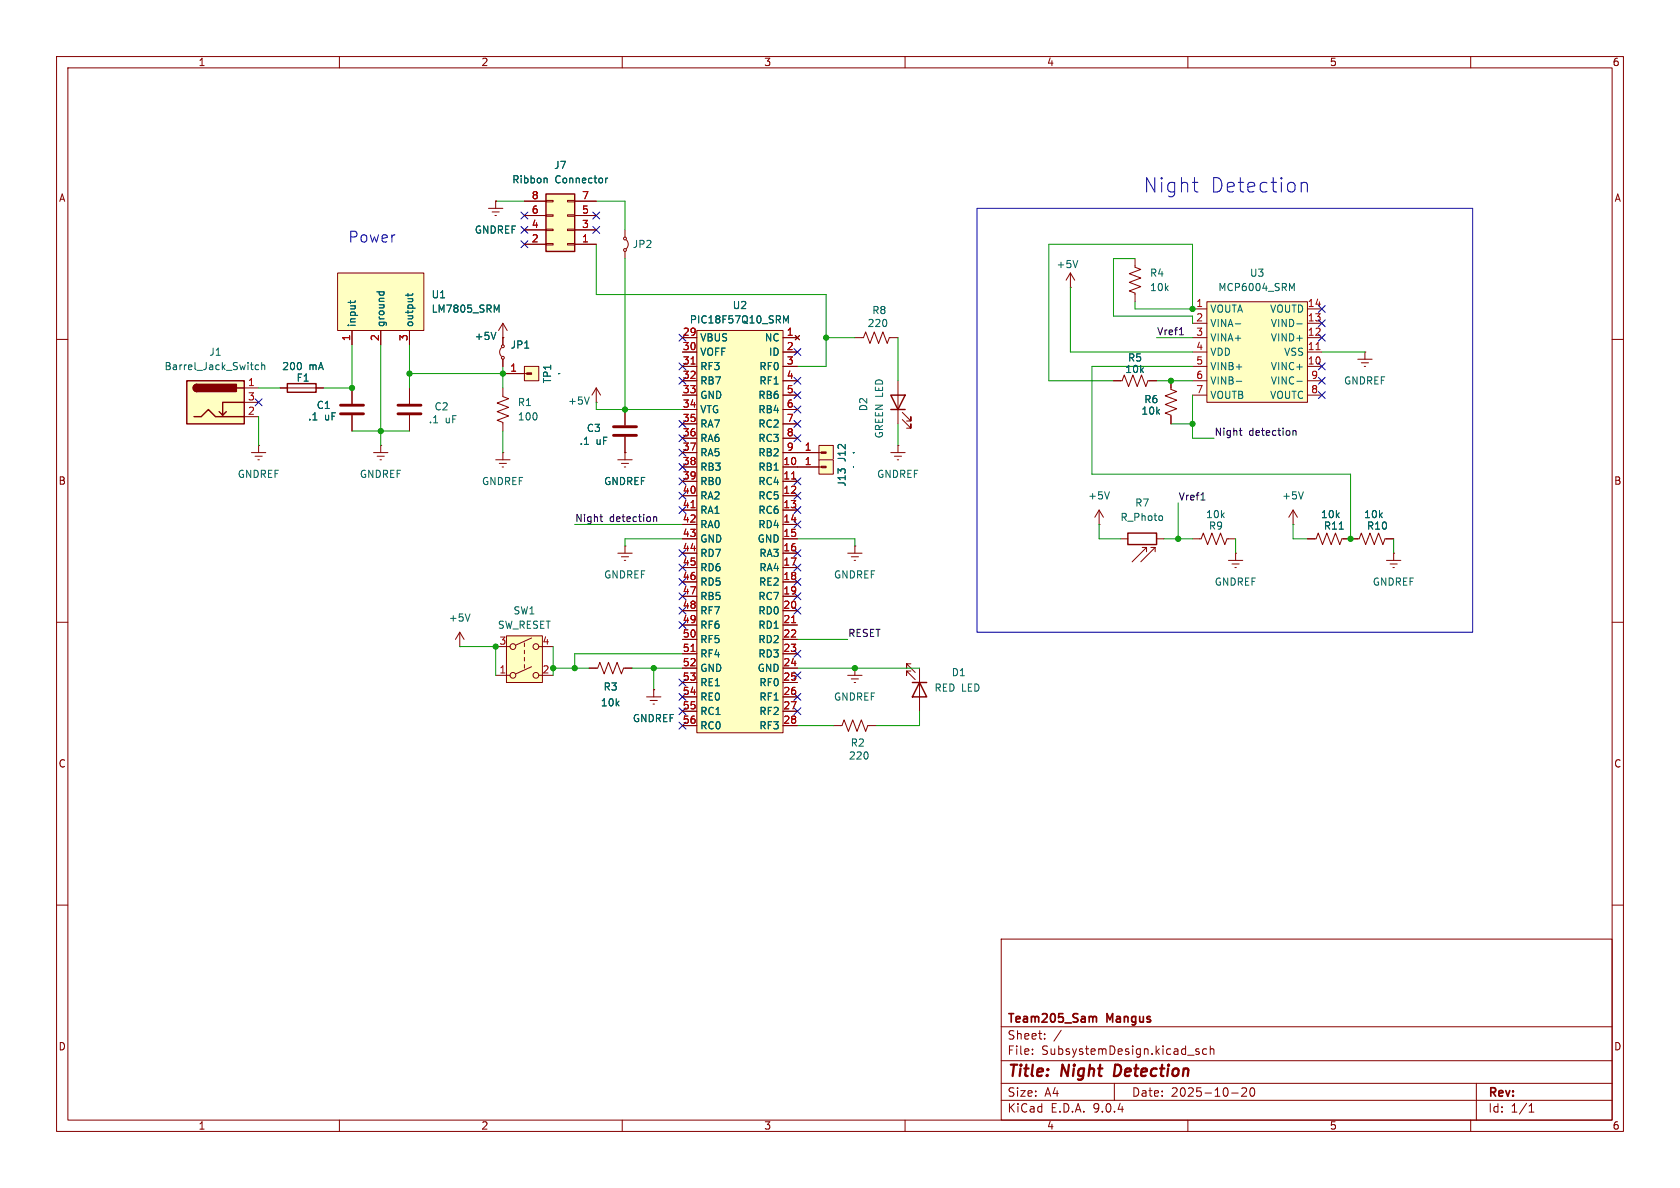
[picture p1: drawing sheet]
<svg xmlns="http://www.w3.org/2000/svg" width="297mm" height="210mm" viewBox="0 0 297 210" stroke-linecap="round" stroke-linejoin="round" font-family="sans-serif">
<g fill="none" stroke="#840000" stroke-width=".18">
<path d="M10 10h277v190h-277zM12 12h273v186h-273zM60 10v2M110 10v2M160 10v2M210 10v2M260 10v2M10 60h2M285 60h2M198.1 95.3h1.3M201.9 96.8h.8M202.7 96.8l-2.5 2.5"/>
<path d="M202.7 96.8v.7M203.5 96.8h.7M204.2 96.8l-2.5 2.5M204.2 96.8v.7M204.5 95.3h1.2M228.6 92.7h.1M228.6 90.2l-.8 1.2M228.6 90.2l.8 1.2M228.6 90.2v2.5M10 110h2M285 110h2M147.3 128.3h1.5l.4-1 .8 2 .7-2 .8 2 .8-2 .7 2 .4-1h1.5"/>
<path d="M10 160h2M177 166h108v32h-108zM285 160h2M60 198v2M110 198v2M160 198v2M177 194.5h108M177 191.5h108M177 187.5h108M177 181.5h108M182.5 186.3v.1M182.5 185.5v.1"/>
<path d="M184.7 183.6v.1M184.7 182.8v.1M187.6 182.1l-1.3 2M197 191.5v3M210 198v2M212 185.5l-.4-.1-.2 .2 .1 .2 .5 .2v.3h-.6M213.3 185.5l-.4-.1-.3 .3v.4l.1 .2h.6M214 185.5l.2-.1 .3 .1 .1 .9M214 184.9v1.5M217.7 193.2h1.2M219.5 192.4l.6-.1 .2 .1 .1 .3-.9 1.1h.9M221.1 192.4l.2-.1a.81 .81 0 0 1 .6 .6 .81 .81 0 0 1-.3 .8l-.1 .1a.81 .81 0 0 1-.4-1.4z"/>
<path d="M260 198v2M261 191.5v6.5M270.3 196.6h.9M270.3 195.5l.4-.4v1.5"/>
</g>
<path d="M197.2 188.2l-.3 2h.5" fill="none" stroke="#840000" stroke-width=".4"/>
<path d="M193 179.7l.2 .2M193.2 179.9v.8M193.2 179.9l.2-.2 .4 .1v.9" fill="none" stroke="#840000" stroke-width=".3"/>
<path d="M199.4 94.2h5.1v2.1h-5.1z" fill="none" stroke="#840000" stroke-width=".25"/>
<path d="M205.4 91.2l.1 .2-.1 .6M230.4 86.9l-.4 1.3" fill="none" stroke="#006464" stroke-width=".18"/>
<path d="M96.5 34.3h5.1v10.2h-5.1z" fill="#ffffc2"/>
<path d="M96.5 34.3h5.1v10.2h-5.1z" fill="none" stroke="#840000" stroke-width=".25"/>
<g fill="none" stroke="#840000" stroke-width=".18">
<path d="M92.7 38.1h3.8M92.7 35.6h3.8M96.5 38h1.3v.2h-1.3zM96.5 35.4h1.3v.3h-1.3zM100.3 38h1.3v.2h-1.3zM100.3 35.4h1.3v.3h-1.3zM101.6 38.1h3.8M101.6 35.6h3.8M92.7 43.2h3.8M92.7 40.6h3.8M96.5 43.1h1.3v.2h-1.3zM96.5 40.5h1.3v.3h-1.3z"/>
<path d="M100.3 43.1h1.3v.2h-1.3zM100.3 40.5h1.3v.3h-1.3zM101.6 43.2h3.8M101.6 40.6h3.8"/>
</g>
<path d="M96.6 31.5l.1 .2v.6M107.1 31.5v.8M107.4 31.5l-.3 .2" fill="none" stroke="#006464" stroke-width=".18"/>
<path d="M123.2 58.4h15.2v71.1h-15.2z" fill="#ffffc2"/>
<g fill="none" stroke="#840000" stroke-width=".18">
<path d="M86.4 36.8h2.5M87 37.5h1.3M87.5 38.1h.3M87.6 35.6h.1M87.6 35.6v1.2M120.6 59.7h2.6M123.2 58.4h15.2v71.1h-15.2zM138.4 59.7h2.6M140.6 59.3l.8 .8M141.4 59.3l-.8 .8M120.6 62.2h2.6M120.6 64.8h2.6"/>
<path d="M120.6 67.3h2.6M120.6 69.9h2.6M120.6 72.4h2.6M120.6 74.9h2.6M120.6 77.5h2.6M138.4 62.2h2.6M138.4 64.8h2.6M138.4 67.3h2.6M138.4 69.9h2.6M138.4 72.4h2.6M138.4 74.9h2.6M138.4 77.5h2.6"/>
<path d="M240 63.5h2.6M240.7 64.1h1.2M241.2 64.8h.2M241.3 62.2h.1M241.3 62.2v1.3M120.6 80h2.6M120.6 82.6h2.6M120.6 85.1h2.6M120.6 87.6h2.6M120.6 90.2h2.6M120.6 92.7h2.6M120.6 95.3h2.6"/>
<path d="M120.6 97.8h2.6M138.4 80h2.6M138.4 82.6h2.6M138.4 85.1h2.6M138.4 87.6h2.6M138.4 90.2h2.6M138.4 92.7h2.6M138.4 95.3h2.6M138.4 97.8h2.6M120.6 100.3h2.6M120.6 102.9h2.6M120.6 105.4h2.6"/>
<path d="M120.6 108h2.6M120.6 110.5h2.6M120.6 113h2.6M120.6 115.6h2.6M120.6 118.1h2.6M138.4 100.3h2.6M138.4 102.9h2.6M138.4 105.4h2.6M138.4 108h2.6M138.4 110.5h2.6M138.4 113h2.6M138.4 115.6h2.6"/>
<path d="M138.4 118.1h2.6M120.6 120.7h2.6M120.6 123.2h2.6M120.6 125.7h2.6M120.6 128.3h2.6M138.4 120.7h2.6M138.4 123.2h2.6M138.4 125.7h2.6M138.4 128.3h2.6"/>
</g>
<path d="M122.2 64.4h.7M122.2 89.8h.7M139.9 84.7h.8M122.2 115.2h.7M139.9 110.1h.8" fill="none" stroke="#a90000" stroke-width=".18"/>
<path d="M138.5 55.8l.4 .9 .5-.9v1.3" fill="none" stroke="#006464" stroke-width=".18"/>
<path d="M213.4 53.3h17.7v17.8h-17.7z" fill="#ffffc2"/>
<g fill="none" stroke="#840000" stroke-width=".18">
<path d="M210.8 59.7h2.6M210.8 57.2h2.6M210.8 54.6h2.6M213.4 53.3h17.7v17.8h-17.7zM231.1 59.7h2.6M231.1 57.2h2.6M231.1 54.6h2.6M210.8 69.9h2.6M210.8 67.3h2.6M210.8 64.8h2.6M210.8 62.2h2.6M231.1 69.9h2.6"/>
<path d="M231.1 67.3h2.6M231.1 64.8h2.6M231.1 62.2h2.6"/>
</g>
<path d="M218.4 57.2h1M228.4 51l.4-.9v1.3M229.3 57.2h.9M218.6 67.4h.9M229.3 67.4h.9" fill="none" stroke="#006464" stroke-width=".18"/>
<path d="M232.7 61.8h.7" fill="none" stroke="#a90000" stroke-width=".18"/>
<path d="M89.5 112.4h6.4v8.3h-6.4z" fill="#ffffc2"/>
<g fill="none" stroke="#840000" stroke-width=".18">
<path d="M88.9 59.7h.1M88.9 57.2v2.5M88.9 57.2l-.8 1.2M88.9 57.2l.8 1.2M189.2 50.8h.1M189.2 48.3l-.7 1.2M189.2 48.3l.8 1.2M189.2 48.3v2.5M200.7 45.7v1.5l1 .4-2.1 .8 2.1 .7-2.1 .8 2.1 .8-2.1 .7 1.1 .4v1.5M196.8 67.3h1.6l.4-1 .7 2 .8-2 .7 2 .8-2 .8 2 .3-1h1.6M207 67.3v1.5l1 .4-2 .8 2 .7-2 .8 2 .8-2 .7 1 .4v1.5M87.6 81.3h2.6"/>
<path d="M88.3 81.9h1.2M88.8 82.6h.2M88.9 80h.1M88.9 80v1.3M109.2 97.8h2.6M109.2 81.3h2.6M109.9 98.4h1.2M109.9 81.9h1.2M110.4 99.1h.2M110.4 82.6h.2M110.5 96.5h.1M110.5 80h.1"/>
<path d="M110.5 80v1.3M110.5 96.5v1.3M149.9 97.8h2.5M150.5 98.4h1.3M151 99.1h.3M151.1 96.5h.1M151.1 96.5v1.3M194.3 92.7h.1M194.3 90.2l-.8 1.2M194.3 90.2l.8 1.2M194.3 90.2v2.5M210.8 95.3h1.5l.4-1.1 .8 2.1 .7-2.1 .8 2.1 .8-2.1 .7 2.1 .4-1h1.5"/>
<path d="M217.2 99.1h2.5M217.8 99.7h1.3M218.4 97.8h.1M218.4 97.8v1.3M231.1 95.3h1.6l.3-1.1 .8 2.1 .8-2.1 .7 2.1 .8-2.1 .8 2.1 .3-1h3.1l.4-1.1 .7 2.1 .8-2.1 .8 2.1 .7-2.1 .8 2.1 .4-1h1.5M245.1 99.1h2.5M245.7 99.7h1.3M246.4 97.8h.1M246.4 97.8v1.3M81.3 114.3h.1M81.3 111.8l-.8 1.2M81.3 111.8l.7 1.2"/>
<path d="M81.3 111.8v2.5M87.6 114.3h2.6M87.6 119.4h2.6M89.5 112.4h6.4v8.3h-6.4zM92.7 113.7v.6M92.7 114.9v.7M92.7 116.2v.6M92.7 117.5v.6M94 112.8l-2.8 1.2M94 117.9l-2.8 1.2M95.2 114.3h2.6M95.2 119.4h2.6"/>
<path d="M104.1 118.1h1.6l.3-1 .8 2 .8-2 .7 2 .8-2 .8 2 .3-1h1.6M149.9 119.4h2.5M151.1 118.1h.1M151.1 118.1v1.3M218.3 100.3h.3M246.3 100.3h.2M114.3 123.2h2.5M114.9 123.8h1.3M115.4 124.5h.3M115.6 121.9h.1M115.6 121.9v1.3M150.5 120h1.3"/>
<path d="M151 120.7h.3"/>
<circle cx="90.7" cy="119.4" r=".51"/>
<circle cx="90.7" cy="114.3" r=".51"/>
<circle cx="94.7" cy="114.3" r=".51"/>
<circle cx="94.7" cy="119.4" r=".51"/>
</g>
<path d="M87.7 58.7l-.5 1.3M190.5 46l-.4 1.3M196.1 86.9l-.4 1.3M236.8 93.5h.7M83.1 108.5l-.4 1.3" fill="none" stroke="#006464" stroke-width=".18"/>
<path d="M144.8 78.7h2.5v2.6h-2.5z" fill="#ffffc2"/>
<path d="M151.1 59.7h1.6l.3-1 .8 2 .8-2 .7 2 .8-2 .7 2 .4-1h1.5M144.8 78.7h2.5v2.6h-2.5zM158.7 67.3v7.6M159.5 74.2l1.5 1.5v-.8v.8h-.7M159.5 72.9l1.5 1.5v-.7v.7h-.7M141 80h4.2" fill="none" stroke="#840000" stroke-width=".18"/>
<path d="M145.2 79.9h.8v.2h-.8z" fill="#840000" stroke="#840000" stroke-width=".18"/>
<path d="M150.9 80h.1" fill="none" stroke="#006464" stroke-width=".18"/>
<path d="M157.5 69.9h2.5l-1.3 2.5zM157.5 72.4h2.5" fill="none" stroke="#840000" stroke-width=".25"/>
<path d="M144.8 81.3h2.5v2.5h-2.5z" fill="#ffffc2"/>
<g fill="none" stroke="#840000" stroke-width=".18">
<path d="M88.9 59.7v1.3M72.4 68.6v2.8M72.4 73.4v2.8M88.6 61.5a1.08 1.08 0 0 0 0 1.5M88.9 63.5v1.3M110.5 72.4v2.8M110.5 77.2v2.8M158.7 78.7h.1M158.7 78.7v1.3M141 82.6h4.2M144.8 81.3h2.5v2.5h-2.5zM157.5 80h2.5"/>
<path d="M158.1 80.6h1.3M158.6 81.3h.3"/>
<circle cx="88.9" cy="61.2" r=".25"/>
<circle cx="88.9" cy="63.2" r=".25"/>
</g>
<path d="M145.2 82.4h.8v.3h-.8z" fill="#840000" stroke="#840000" stroke-width=".18"/>
<path d="M150.9 82.5v.1" fill="none" stroke="#006464" stroke-width=".18"/>
<path d="M70.4 71.6h4M70.4 73.2h4M108.5 75.4h4M108.5 77h4" fill="none" stroke="#840000" stroke-width=".51"/>
<path d="M59.7 48.3h15.2v10.1h-15.2z" fill="#ffffc2"/>
<path d="M59.7 48.3h15.2v10.1h-15.2zM62.2 58.4v2.6M67.3 58.4v2.6M72.4 58.4v2.6M45.7 78.7h.1M45.7 78.7v1.3M44.4 80h2.6M45.1 80.6h1.3M45.6 81.3h.2" fill="none" stroke="#840000" stroke-width=".18"/>
<path d="M62 53.2v.4M62.8 53.2l-.2 .3h-1.1M66.6 51.6h1.3M67.1 51.6l-.1 .3M67.8 51.6l.1 .3M72.1 51.9v.5M73 51.9l-.2 .3h-1.1M87.8 54.8l.4-.9v1.3" fill="none" stroke="#006464" stroke-width=".18"/>
<path d="M33 67.3h10.2v7.6h-10.2z" fill="#ffffc2"/>
<path d="M33 67.3h10.2v7.6h-10.2zM34.3 73.7h1.3l1.2-1.3 1.3 1.3h5.1M34.8 67.9a.64 .64 0 0 0-.6 .7 .64 .64 0 0 0 .6 .6M40 72.8l-.6 .6M41.9 68.6h1.3M43.2 71.1h-3.8v2.3l-.7-.6M50.8 67.8h5.1v1.5h-5.1zM161.3 120.7h2.5M162.6 120.7l1.2 2.5h-2.5z" fill="none" stroke="#840000" stroke-width=".25"/>
<g fill="#840000" stroke="#840000" stroke-width=".25">
<path d="M34.3 68.1l.5-.2v1.3a.63 .63 0 0 1-.6-.4 .63 .63 0 0 1 .1-.7z"/>
<path d="M34.8 67.9h7v1.3h-7z"/>
</g>
<g fill="none" stroke="#840000" stroke-width=".18">
<path d="M110.5 40.6v1.3M110.5 44.5v1.2M110.7 42.4a1.08 1.08 0 0 1 0 1.5M43.2 68.6h2.5M43.2 71.1h2.5M43.2 73.7h2.5M49.5 68.6h7.6M62.2 68.6v2.8M62.2 73.4v2.8M67.3 78.7h.1M67.3 78.7v1.3M88.9 68.6v1.5l1 .4-2 .7 2 .8-2 .8 2 .7-2 .8 1 .4v1.5"/>
<path d="M105.4 71.1h.1M105.4 68.6l-.8 1.3M105.4 68.6l.8 1.3M105.4 68.6v2.5M66 80h2.6M66.7 80.6h1.2M67.2 81.3h.2M161 117.3h-.7v.8v-.8l1.5 1.6M161 118.6h-.7v.8v-.8l1.5 1.5M162.6 118.1v7.6"/>
<circle cx="110.5" cy="44.2" r=".25"/>
<circle cx="110.5" cy="42.2" r=".25"/>
</g>
<path d="M45.7 64.6l-.3-.1-.3 .2 .1 .6h.5M46.3 64.6l.1-.1 .3 .1 .1 .7M46.3 64.1v1.2M104.2 70.2l-.4 1.2" fill="none" stroke="#006464" stroke-width=".18"/>
<path d="M60.2 71.6h4.1M60.2 73.2h4.1" fill="none" stroke="#840000" stroke-width=".51"/>
<path d="M92.7 64.8h2.5v2.5h-2.5z" fill="#ffffc2"/>
<g fill="none" stroke="#840000" stroke-width=".18">
<path d="M87.6 35.6h.1M92.7 38.1h3.8M92.7 35.6h3.8M101.6 38.1h3.8M101.6 35.6h3.8M62.2 58.4v2.6M67.3 58.4v2.6M72.4 58.4v2.6M88.9 59.7h.1M88.9 59.7v1.3M92.7 43.2h3.8M92.7 40.6h3.8"/>
<path d="M101.6 43.2h3.8M101.6 40.6h3.8M120.6 59.7h2.6M138.4 59.7h2.6M140.6 59.3l.8 .8M141.4 59.3l-.8 .8M49.5 68.6h1.3M55.9 68.6h1.2M62.2 68.6v2.8M62.2 73.4v2.8M88.9 66h4.2M88.9 63.5v1.3"/>
<path d="M92.7 64.8h2.5v2.5h-2.5zM110.5 72.4v2.8M110.5 77.2v2.8M120.6 62.2h2.6M120.6 64.8h2.6M120.6 67.3h2.6M120.6 69.9h2.6M120.6 72.4h2.6M120.6 74.9h2.6M120.6 77.5h2.6M138.4 62.2h2.6M138.4 64.8h2.6"/>
<path d="M138.4 67.3h2.6M138.4 69.9h2.6M138.4 72.4h2.6M138.4 74.9h2.6M138.4 77.5h2.6M196.8 67.3h1.3M203.2 67.3h1.3M207 67.3v1.3M207 73.7v1.2M110.5 80h.1M120.6 80h2.6M120.6 82.6h2.6"/>
<path d="M120.6 85.1h2.6M120.6 87.6h2.6M120.6 90.2h2.6M120.6 92.7h2.6M120.6 95.3h2.6M120.6 97.8h2.6M138.4 80h6.4M138.4 82.6h6.4M138.4 85.1h2.6M138.4 87.6h2.6M138.4 90.2h2.6M138.4 92.7h2.6"/>
<path d="M138.4 95.3h2.6M138.4 97.8h2.6M231.1 95.3h1.3M237.5 95.3h2.5M245.1 95.3h1.3M104.1 118.1h1.3M110.5 118.1h1.3M120.6 100.3h2.6M120.6 102.9h2.6M120.6 105.4h2.6M120.6 108h2.6M120.6 110.5h2.6"/>
<path d="M120.6 113h2.6M120.6 115.6h2.6M120.6 118.1h2.6M138.4 100.3h2.6M138.4 102.9h2.6M138.4 105.4h2.6M138.4 108h2.6M138.4 110.5h2.6M138.4 113h2.6M138.4 115.6h2.6M138.4 118.1h2.6M115.6 121.9h.1"/>
<path d="M120.6 120.7h2.6M120.6 123.2h2.6M120.6 125.7h2.6M120.6 128.3h2.6M138.4 120.7h2.6M138.4 123.2h2.6M138.4 125.7h2.6M138.4 128.3h2.6"/>
</g>
<path d="M93.1 65.9h.9v.3h-.9z" fill="#840000" stroke="#840000" stroke-width=".18"/>
<g fill="none" stroke="#006464" stroke-width=".18">
<path d="M96.6 31.5l.1 .2v.6M107.1 31.5v.8M107.4 31.5l-.3 .2M62 53.2v.4M62.8 53.2l-.2 .3h-1.1M66.6 51.6h1.3M67.1 51.6l-.1 .3M67.8 51.6l.1 .3M72.1 51.9v.5M73 51.9l-.2 .3h-1.1M87.7 58.7l-.5 1.3M87.8 54.8l.4-.9v1.3"/>
<path d="M138.5 55.8l.4 .9 .5-.9v1.3M98.8 66h.1M150.9 80h.1M150.9 82.5v.1M236.8 93.5h.7"/>
</g>
<path d="M208.5 59.2h.7M219.1 76.1h.5M219.3 76.9l.3 .1M228.6 76.2l.2-.1 .3 .1v.8M228.6 76.1v.9M106.1 91.4h.4M106.3 92.1l.2 .1M115.5 91.5l.2-.1h.3l.1 .8M115.5 91.4v.8M212.3 88.4h.7" fill="none" stroke="#0f0f0f" stroke-width=".18"/>
<g fill="none" stroke="#009600" stroke-width=".18">
<path d="M87.6 35.6h5.1M105.4 35.6h5.1v5M105.4 43.2v8.9h40.6v12.7h-5M110.5 45.7v26.7M146 59.7h5.1M158.7 59.7v7.6M189.2 50.8v11.4h21.6M200.7 53.3v1.3h10.1v-11.4h-25.4v24.1h11.4M200.7 45.7h-3.9v10.2h14M204.5 59.7h6.3M45.7 73.7v5M45.7 68.6h3.8"/>
<path d="M62.2 61v7.6h-5.1M62.2 76.2h10.2M67.3 61v17.7M72.4 61v7.6M72.4 66h16.5M88.9 64.8v3.8M88.9 76.2v3.8M105.4 71.1v1.3h15.2M158.7 74.9v3.8M204.5 67.3h6.3M207 74.9h3.8M210.8 64.8h-17.8v19h45.8v11.5"/>
<path d="M210.8 69.9v7.6h3.8M233.7 62.2h7.6M101.6 92.7h19M120.6 95.3h-10.1v1.2M141 95.3h10.1v1.2M194.3 92.7v2.6h3.8M205.7 95.3h5.1M208.3 88.9v6.4M218.4 95.3v2.5M228.6 92.7v2.6h2.5M246.4 95.3v2.5M81.3 114.3h6.3v5.1"/>
<path d="M97.8 118.1h6.3M97.8 114.3v5.1M111.8 118.1h8.8M115.6 118.1v3.8M120.6 115.6h-19v2.5M141 113h8.9M141 118.1h21.6M141 128.3h6.3M162.6 125.7v2.6h-7.7"/>
</g>
<g fill="none" stroke="#000084" stroke-width=".18">
<path d="M92.1 37.5l1.2 1.2M93.3 37.5l-1.2 1.2M104.8 37.5l1.2 1.2M106 37.5l-1.2 1.2M92.1 42.6l1.2 1.2M92.1 40l1.2 1.2M93.3 42.6l-1.2 1.2M93.3 40l-1.2 1.2M104.8 40l1.2 1.2M106 40l-1.2 1.2M120 59.1l1.3 1.2M121.3 59.1l-1.3 1.2"/>
<path d="M233.1 54l1.2 1.2M233.1 59.1l1.2 1.2M233.1 56.5l1.2 1.3M234.3 54l-1.2 1.2M234.3 59.1l-1.2 1.2M234.3 56.5l-1.2 1.3M45.1 70.5l1.2 1.2M46.3 70.5l-1.2 1.2M120 74.3l1.3 1.2M120 66.7l1.3 1.2M120 64.2l1.3 1.2M120 76.9l1.3 1.2"/>
<path d="M120 79.4l1.3 1.2M121.3 74.3l-1.3 1.2M121.3 66.7l-1.3 1.2M121.3 64.2l-1.3 1.2M121.3 76.9l-1.3 1.2M121.3 79.4l-1.3 1.2M140.4 74.3l1.2 1.2M140.4 61.6l1.2 1.2M140.4 71.8l1.2 1.2M140.4 69.2l1.2 1.3M140.4 76.9l1.2 1.2M140.4 66.7l1.2 1.2"/>
<path d="M141.6 74.3l-1.2 1.2M141.6 61.6l-1.2 1.2M141.6 71.8l-1.2 1.2M141.6 69.2l-1.2 1.3M141.6 76.9l-1.2 1.2M141.6 66.7l-1.2 1.2M233.1 66.7l1.2 1.2M233.1 64.2l1.2 1.2M233.1 69.2l1.2 1.3M234.3 66.7l-1.2 1.2M234.3 64.2l-1.2 1.2M234.3 69.2l-1.2 1.3"/>
<path d="M120 84.5l1.3 1.2M120 99.7l1.3 1.2M120 97.2l1.3 1.2M120 87l1.3 1.2M120 89.6l1.3 1.2M120 81.9l1.3 1.3M121.3 84.5l-1.3 1.2M121.3 81.9l-1.3 1.3M121.3 89.6l-1.3 1.2M121.3 97.2l-1.3 1.2M121.3 99.7l-1.3 1.2M121.3 87l-1.3 1.2"/>
<path d="M140.4 87l1.2 1.2M140.4 84.5l1.2 1.2M140.4 97.2l1.2 1.2M140.4 89.6l1.2 1.2M140.4 92.1l1.2 1.2M140.4 99.7l1.2 1.2M141.6 87l-1.2 1.2M141.6 84.5l-1.2 1.2M141.6 89.6l-1.2 1.2M141.6 99.7l-1.2 1.2M141.6 97.2l-1.2 1.2M141.6 92.1l-1.2 1.2"/>
<path d="M120 102.3l1.3 1.2M120 104.8l1.3 1.2M120 107.3l1.3 1.3M120 109.9l1.3 1.2M121.3 104.8l-1.3 1.2M121.3 102.3l-1.3 1.2M121.3 107.3l-1.3 1.3M121.3 109.9l-1.3 1.2M140.4 104.8l1.2 1.2M140.4 115l1.2 1.2M140.4 102.3l1.2 1.2M140.4 107.3l1.2 1.3"/>
<path d="M140.4 118.8l1.2 1.2M141.6 104.8l-1.2 1.2M141.6 115l-1.2 1.2M141.6 102.3l-1.2 1.2M141.6 107.3l-1.2 1.3M141.6 118.8l-1.2 1.2M120 120l1.3 1.3M120 127.7l1.3 1.2M120 125.1l1.3 1.2M120 122.6l1.3 1.2M121.3 125.1l-1.3 1.2M121.3 122.6l-1.3 1.2"/>
<path d="M121.3 120l-1.3 1.3M121.3 127.7l-1.3 1.2M140.4 125.1l1.2 1.2M140.4 122.6l1.2 1.2M141.6 125.1l-1.2 1.2M141.6 122.6l-1.2 1.2"/>
</g>
<path d="M172.7 36.8h87.6v75h-87.6zM210.8 32.2h1M211.5 33.9h.3M230 32.5a.63 .63 0 0 1 1.1 .1v1.3M230 32.2v1.7" fill="none" stroke="#0000c2" stroke-width=".18"/>
<path d="M122.2 64.4h.7M122.2 89.8h.7M139.9 84.7h.8M122.2 115.2h.7M139.9 110.1h.8" fill="none" stroke="#a90000" stroke-width=".18"/>
<g fill="#009600" stroke="#009600" stroke-width=".18">
<circle cx="146" cy="59.7" r=".46"/>
<circle cx="151.1" cy="118.1" r=".46"/>
<circle cx="208.3" cy="95.3" r=".46"/>
<circle cx="210.8" cy="74.9" r=".46"/>
<circle cx="207" cy="67.3" r=".46"/>
<circle cx="110.5" cy="72.4" r=".46"/>
<circle cx="97.8" cy="118.1" r=".46"/>
<circle cx="115.6" cy="118.1" r=".46"/>
<circle cx="101.6" cy="118.1" r=".46"/>
<circle cx="87.6" cy="114.3" r=".46"/>
<circle cx="72.4" cy="66" r=".46"/>
<circle cx="88.9" cy="66" r=".46"/>
<circle cx="67.3" cy="76.2" r=".46"/>
<circle cx="62.2" cy="68.6" r=".46"/>
<circle cx="238.8" cy="95.3" r=".46"/>
<circle cx="210.8" cy="54.6" r=".46"/>
</g>
<g font-size="3.5" fill="#0000c2">
<text x="202.1" y="34.3">Night</text>
<text x="213.9" y="34.3">Detection</text>
</g>
<g font-size="2.8" fill="#840000">
<text x="178" y="190.9">Title:</text>
<text x="187.7" y="190.9">Night</text>
<text x="197.8" y="190.9">Detection</text>
</g>
<text font-size="2.7" fill="#0000c2" x="61.5" y="43.1">Power</text>
<g font-size="2.1" fill="#840000">
<text x="178" y="184">Sheet:</text>
<text x="178" y="181.2">Team205_Sam</text>
<text x="195.7" y="181.2">Mangus</text>
<text x="178" y="186.7">File:</text>
<text x="184.1" y="186.7">SubsystemDesign.kicad_sch</text>
<text x="178" y="196.9">KiCad</text>
<text x="178" y="194.1">Size:</text>
<text x="184.7" y="194.1">A4</text>
<text x="185.7" y="196.9">E.D.A.</text>
<text x="193.3" y="196.9">9.0.4</text>
<text x="200" y="194.1">Date:</text>
<text x="207" y="194.1">2025-10-20</text>
<text x="263" y="194.3">Rev:</text>
<text x="263" y="196.9">Id:</text>
<text x="267.1" y="196.9">1/1</text>
</g>
<g font-size="1.8" fill="#840000">
<text x="35" y="11.9">1</text>
<text x="85" y="11.9">2</text>
<text x="135" y="11.9">3</text>
<text x="185" y="11.9">4</text>
<text x="235" y="11.9">5</text>
<text x="285" y="11.9">6</text>
<text x="10.3" y="35.9">A</text>
<text x="285.3" y="35.9">A</text>
<text x="10.3" y="85.9">B</text>
<text x="285.3" y="85.9">B</text>
<text x="10.3" y="135.9">C</text>
<text x="285.3" y="135.9">C</text>
<text x="10.3" y="185.9">D</text>
<text x="285.3" y="185.9">D</text>
<text x="35" y="199.9">1</text>
<text x="85" y="199.9">2</text>
<text x="135" y="199.9">3</text>
<text x="185" y="199.9">4</text>
<text x="235" y="199.9">5</text>
<text x="285" y="199.9">6</text>
</g>
<g font-size="1.8" fill="#006464">
<text x="90.5" y="32.6">Ribbon</text>
<text x="97.9" y="30.1">J7</text>
<text x="98.1" y="32.6">Connector</text>
<text x="83.8" y="41.5">GNDREF</text>
<text x="111.8" y="44">JP2</text>
<text x="186.7" y="47.6">+5V</text>
<text x="76.2" y="52.9">U1</text>
<text x="203.2" y="49.1">R4</text>
<text x="203.2" y="51.7">10k</text>
<text x="215.3" y="51.7">MCP6004_SRM</text>
<text x="220.9" y="49.1">U3</text>
<text x="63.1" y="57.9" transform="rotate(-90 63.1 57.9)">input</text>
<text x="68.2" y="57.9" transform="rotate(-90 68.2 57.9)">ground</text>
<text x="73.3" y="57.9" transform="rotate(-90 73.3 57.9)">output</text>
<text x="76.2" y="55.5">LM7805_SRM</text>
<text x="121.8" y="57.4">PIC18F57Q10_SRM</text>
<text x="129.4" y="54.8">U2</text>
<text x="153.3" y="58">220</text>
<text x="154.1" y="55.7">R8</text>
<text x="213.9" y="58">VINA-</text>
<text x="213.9" y="55.5">VOUTA</text>
<text x="224.4" y="55.5">VOUTD</text>
<text x="224.6" y="58">VIND-</text>
<text x="29" y="65.6">Barrel_Jack_Switch</text>
<text x="36.9" y="63.1">J1</text>
<text x="49.8" y="65.6">200</text>
<text x="54.6" y="65.6">mA</text>
<text x="83.8" y="60.3">+5V</text>
<text x="90.2" y="61.8">JP1</text>
<text x="123.7" y="60.6">VBUS</text>
<text x="123.7" y="63.1">VOFF</text>
<text x="123.7" y="65.6">RF3</text>
<text x="134.2" y="65.6">RF0</text>
<text x="135.1" y="60.6">NC</text>
<text x="135.8" y="63.1">ID</text>
<text x="199.3" y="64.1">R5</text>
<text x="213.9" y="65.6">VINB+</text>
<text x="213.9" y="63.1">VDD</text>
<text x="213.9" y="60.6">VINA+</text>
<text x="224.6" y="65.6">VINC+</text>
<text x="224.6" y="60.6">VIND+</text>
<text x="226.9" y="63.1">VSS</text>
<text x="52.3" y="67.7">F1</text>
<text x="91.4" y="72">R1</text>
<text x="97.6" y="67.9" transform="rotate(-90 97.6 67.9)">TP1</text>
<text x="100.3" y="71.7">+5V</text>
<text x="123.7" y="68.2">RB7</text>
<text x="123.7" y="70.7">GND</text>
<text x="134" y="70.7">RB6</text>
<text x="134.2" y="68.2">RF1</text>
<text x="198.8" y="66.1">10k</text>
<text x="202.2" y="71.5">R6</text>
<text x="213.9" y="70.7">VOUTB</text>
<text x="213.9" y="68.2">VINB-</text>
<text x="224.4" y="70.7">VOUTC</text>
<text x="224.6" y="68.2">VINC-</text>
<text x="237.5" y="68.2">GNDREF</text>
<text x="54.4" y="74.5">.1</text>
<text x="55.9" y="72.5">C1</text>
<text x="57.4" y="74.5">uF</text>
<text x="75.7" y="75">.1</text>
<text x="76.7" y="72.7">C2</text>
<text x="78.7" y="75">uF</text>
<text x="91.4" y="74.5">100</text>
<text x="103.6" y="76.6">C3</text>
<text x="123.7" y="73.3">VTG</text>
<text x="123.7" y="75.8">RA7</text>
<text x="134" y="73.3">RB4</text>
<text x="134" y="75.8">RC2</text>
<text x="153.5" y="72.8" transform="rotate(-90 153.5 72.8)">D2</text>
<text x="156.3" y="77.6" transform="rotate(-90 156.3 77.6)">GREEN LED</text>
<text x="201.7" y="73.5">10k</text>
<text x="102.4" y="78.8">.1</text>
<text x="105.4" y="78.8">uF</text>
<text x="123.7" y="78.3">RA6</text>
<text x="123.7" y="80.9">RA5</text>
<text x="123.7" y="83.4">RB3</text>
<text x="134" y="78.3">RC3</text>
<text x="134" y="80.9">RB2</text>
<text x="134" y="83.4">RB1</text>
<text x="149.7" y="81.8" transform="rotate(-90 149.7 81.8)">J12</text>
<text x="41.9" y="84.7">GNDREF</text>
<text x="63.5" y="84.7">GNDREF</text>
<text x="85.1" y="86">GNDREF</text>
<text x="106.7" y="86">GNDREF</text>
<text x="123.7" y="86">RB0</text>
<text x="123.7" y="88.5">RA2</text>
<text x="134" y="86">RC4</text>
<text x="134" y="88.5">RC5</text>
<text x="149.7" y="86.1" transform="rotate(-90 149.7 86.1)">J13</text>
<text x="155" y="84.7">GNDREF</text>
<text x="192.3" y="88.5">+5V</text>
<text x="200.6" y="89.8">R7</text>
<text x="226.6" y="88.5">+5V</text>
<text x="123.7" y="91">RA1</text>
<text x="123.7" y="93.6">RA0</text>
<text x="134" y="91">RC6</text>
<text x="134" y="93.6">RD4</text>
<text x="198" y="92.3">R_Photo</text>
<text x="213.1" y="91.8">10k</text>
<text x="213.6" y="93.8">R9</text>
<text x="233.4" y="91.8">10k</text>
<text x="233.9" y="93.8">R11</text>
<text x="241.1" y="91.8">10k</text>
<text x="241.6" y="93.8">R10</text>
<text x="123.7" y="96.1">GND</text>
<text x="123.7" y="98.7">RD7</text>
<text x="123.7" y="101.2">RD6</text>
<text x="133.8" y="96.1">GND</text>
<text x="134.2" y="98.7">RA3</text>
<text x="134.2" y="101.2">RA4</text>
<text x="106.7" y="102.5">GNDREF</text>
<text x="123.7" y="103.7">RD5</text>
<text x="123.7" y="106.3">RB5</text>
<text x="134" y="106.3">RC7</text>
<text x="134.1" y="103.7">RE2</text>
<text x="147.3" y="102.5">GNDREF</text>
<text x="214.6" y="103.7">GNDREF</text>
<text x="242.6" y="103.7">GNDREF</text>
<text x="79.2" y="110.1">+5V</text>
<text x="87.9" y="111.4">SW_RESET</text>
<text x="90.7" y="108.8">SW1</text>
<text x="123.7" y="108.8">RF7</text>
<text x="123.7" y="111.4">RF6</text>
<text x="123.7" y="113.9">RF5</text>
<text x="134" y="108.8">RD0</text>
<text x="134" y="111.4">RD1</text>
<text x="134" y="113.9">RD2</text>
<text x="123.7" y="116.4">RF4</text>
<text x="123.7" y="119">GND</text>
<text x="133.8" y="119">GND</text>
<text x="134" y="116.4">RD3</text>
<text x="168.2" y="119.7">D1</text>
<text x="106.1" y="125.1">10k</text>
<text x="106.6" y="122.3">R3</text>
<text x="123.7" y="121.5">RE1</text>
<text x="123.7" y="124.1">RE0</text>
<text x="134.2" y="121.5">RF0</text>
<text x="134.2" y="124.1">RF1</text>
<text x="147.3" y="124.1">GNDREF</text>
<text x="165.1" y="122.5">RED LED</text>
<text x="111.8" y="127.9">GNDREF</text>
<text x="123.7" y="126.6">RC1</text>
<text x="123.7" y="129.1">RC0</text>
<text x="134.2" y="126.6">RF2</text>
<text x="134.2" y="129.1">RF3</text>
<text x="150" y="134.5">220</text>
<text x="150.3" y="132.2">R2</text>
</g>
<g font-size="1.8" fill="#a90000">
<text x="93.9" y="35.3">8</text>
<text x="102.8" y="35.3">7</text>
<text x="93.9" y="40.4">4</text>
<text x="93.9" y="37.8">6</text>
<text x="102.8" y="40.4">3</text>
<text x="102.8" y="37.8">5</text>
<text x="93.9" y="42.9">2</text>
<text x="102.8" y="42.9">1</text>
<text x="120.6" y="59.4">29</text>
<text x="139" y="59.4">1</text>
<text x="211.4" y="59.4">3</text>
<text x="211.4" y="54.4">1</text>
<text x="231.1" y="59.4">12</text>
<text x="231.1" y="56.9">13</text>
<text x="231.1" y="54.4">14</text>
<text x="62" y="60.4" transform="rotate(-90 62 60.4)">1</text>
<text x="67.1" y="60.4" transform="rotate(-90 67.1 60.4)">2</text>
<text x="72.1" y="60.4" transform="rotate(-90 72.1 60.4)">3</text>
<text x="90.1" y="65.8">1</text>
<text x="120.6" y="62">30</text>
<text x="120.6" y="64.5">31</text>
<text x="139" y="62">2</text>
<text x="139" y="64.5">3</text>
<text x="211.4" y="64.5">5</text>
<text x="211.4" y="62">4</text>
<text x="231.1" y="64.5">10</text>
<text x="231.1" y="62">11</text>
<text x="43.7" y="68.3">1</text>
<text x="43.7" y="70.9">3</text>
<text x="120.6" y="67.1">32</text>
<text x="120.6" y="69.6">33</text>
<text x="139" y="67.1">4</text>
<text x="139" y="69.6">5</text>
<text x="211.4" y="69.6">7</text>
<text x="211.4" y="67.1">6</text>
<text x="231.7" y="69.6">8</text>
<text x="231.7" y="67.1">9</text>
<text x="43.7" y="73.4">2</text>
<text x="120.6" y="72.1">34</text>
<text x="120.6" y="74.7">35</text>
<text x="120.6" y="77.2">36</text>
<text x="139" y="72.1">6</text>
<text x="139" y="74.7">7</text>
<text x="139" y="77.2">8</text>
<text x="120.6" y="79.8">37</text>
<text x="120.6" y="82.3">38</text>
<text x="138.4" y="82.3">10</text>
<text x="139" y="79.8">9</text>
<text x="142.2" y="79.8">1</text>
<text x="142.2" y="82.3">1</text>
<text x="120.6" y="84.8">39</text>
<text x="120.6" y="87.4">40</text>
<text x="120.6" y="89.9">41</text>
<text x="138.4" y="84.8">11</text>
<text x="138.4" y="87.4">12</text>
<text x="138.4" y="89.9">13</text>
<text x="120.6" y="92.5">42</text>
<text x="120.6" y="95">43</text>
<text x="138.4" y="92.5">14</text>
<text x="138.4" y="95">15</text>
<text x="120.6" y="97.5">44</text>
<text x="120.6" y="100.1">45</text>
<text x="138.4" y="97.5">16</text>
<text x="138.4" y="100.1">17</text>
<text x="120.6" y="102.6">46</text>
<text x="120.6" y="105.2">47</text>
<text x="120.6" y="107.7">48</text>
<text x="138.4" y="102.6">18</text>
<text x="138.4" y="105.2">19</text>
<text x="138.4" y="107.7">20</text>
<text x="120.6" y="110.2">49</text>
<text x="120.6" y="112.8">50</text>
<text x="138.4" y="110.2">21</text>
<text x="138.4" y="112.8">22</text>
<text x="88.2" y="114">3</text>
<text x="88.2" y="119.1">1</text>
<text x="95.8" y="114">4</text>
<text x="95.8" y="119.1">2</text>
<text x="120.6" y="115.3">51</text>
<text x="120.6" y="117.9">52</text>
<text x="138.4" y="115.3">23</text>
<text x="138.4" y="117.9">24</text>
<text x="120.6" y="120.4">53</text>
<text x="120.6" y="122.9">54</text>
<text x="120.6" y="125.5">55</text>
<text x="138.4" y="120.4">25</text>
<text x="138.4" y="122.9">26</text>
<text x="138.4" y="125.5">27</text>
<text x="120.6" y="128">56</text>
<text x="138.4" y="128">28</text>
</g>
<g font-size="1.8" fill="#0f0f0f">
<text x="204.5" y="59.3">Vref1</text>
<text x="214.6" y="77.1">Night</text>
<text x="220.8" y="77.1">detection</text>
<text x="208.3" y="88.6">Vref1</text>
<text x="101.6" y="92.4">Night</text>
<text x="107.7" y="92.4">detection</text>
<text x="149.9" y="112.7">RESET</text>
</g>
<text font-size="1.8" fill="#009600" x="211.4" y="56.9">2</text>
</svg>
